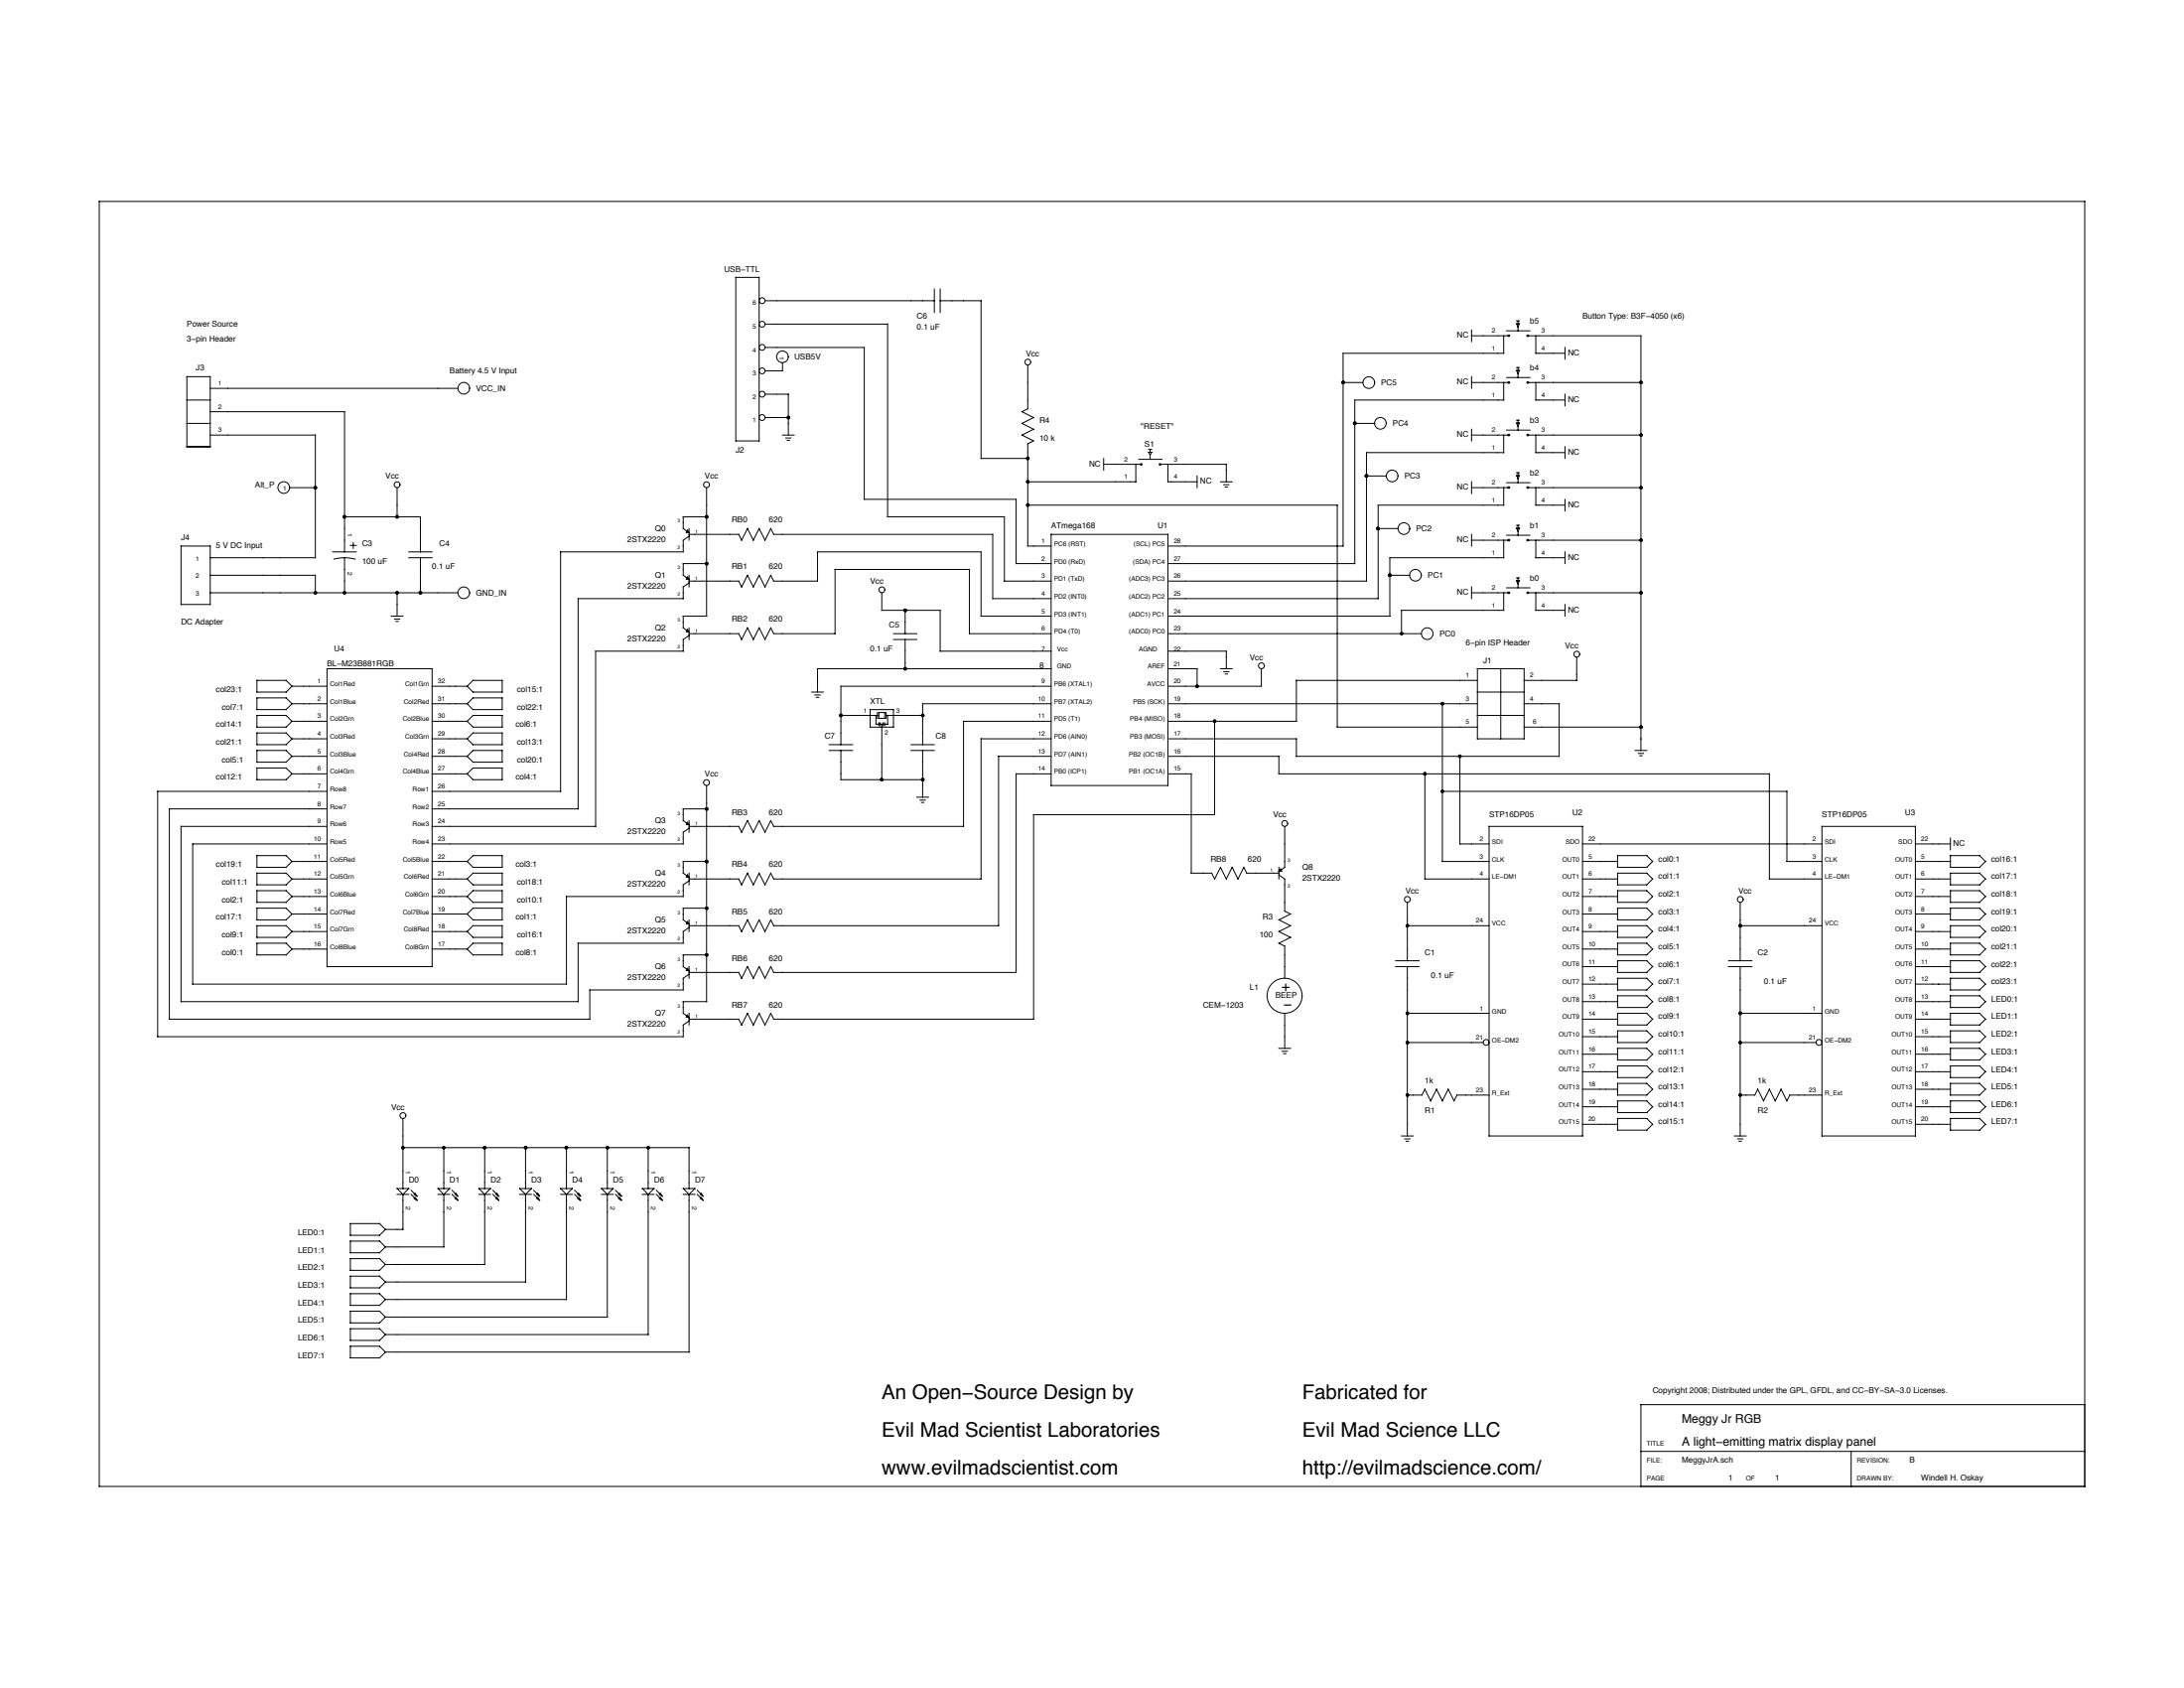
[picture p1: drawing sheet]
<svg xmlns="http://www.w3.org/2000/svg" width="279mm" height="216mm" viewBox="0 0 279 216" stroke-linecap="round" stroke-linejoin="round" font-family="sans-serif">
<g fill="none" stroke="#000" stroke-width=".13">
<path d="M12.7 25.8h254v164.3h-254zM94.1 35.5h3v20.9h-3zM97.9 38.5h21.6M119.5 37v3M120.3 38.5h5.2v20.1h6M120.3 37v3M23.9 48.2h3v8.9h-3zM23.9 51.2h3M23.9 54.2h3M26.9 55.6h13.4v15.7h-13.4M26.9 52.7h17.2v17.9M26.9 49.7h31.7"/>
<path d="M97.9 41.5h15.7v24.6h14.9v8.2h6M97.9 44.4h12.7v19.5h19.4v8.2h4.5M97.9 50.4h3v5.2M97.9 53.4h3M100.1 55.6h1.5M100.1 46.4v1h-2.2M100.5 56h.7M100.7 56.3h.3M131.5 46.7v5.6l-.8 .4 1.5 .7-1.5 .8 1.5 .7-1.5 .7 1.5 .8-.7 .4v13h3M141.2 59.4h4.7M141.2 58.6v1.5M145.3 59.4v2.2h-13.8"/>
<path d="M145.7 58.7h3M146.9 57.5h.4M146.9 57.9h.4l-.2 .3zM147.1 57.5v.4M147.1 58.2v.5M148.5 59.4h8.4v2.2M149.4 59.4v2.2h3.7M171.8 48.9h2.6M173.3 54.2h2.6M188.3 55.6h4.6M188.3 42.2v1.5M188.3 48.2v1.5"/>
<path d="M188.3 54.9v1.5M188.3 48.9h4.6M188.3 42.9h4.6M192.4 42.9v2.3h-20.6v24.6h-22.4M192.4 48.9v2.3h-19.1v20.9h-23.9M192.4 55.6v2.3h-17.6v16.4h-25.4M192.7 55h3M192.7 48.3h3M192.7 42.3h3M194 53.7h.4M194 54.1h.4l-.2 .4zM194 47h.4"/>
<path d="M194 47.4h.4l-.2 .4zM194 41h.4M194 41.4h.4l-.2 .4zM194.2 41v.4M194.2 41.8v.5M194.2 47v.4M194.2 47.8v.5M194.2 53.7v.4M194.2 54.5v.5M195.5 42.9h14.4v53.1M195.5 55.6h14.4M195.5 48.9h14.4"/>
<path d="M196.5 42.9v2.3h3.7M196.5 48.9v2.3h3.7M196.5 55.6v2.3h3.7M200.2 44.4v1.5M200.2 50.4v1.5M200.2 57.1v1.5M23.2 69.8h3.7v7.5h-3.7zM26.9 73.6h13.4v2.2M26.9 75.8h31.7M37.1 62.4h3.2M42.6 70.6h3M42.7 71.5a5.2 5.2 0 0 1 2.7 0"/>
<path d="M44.1 71.3v4.5M44.1 66.1h9.7v4.5M44.8 69.8h.8M45.2 69.4v.7M50.1 78.8h1.4M50.5 79.2h.6M50.7 79.5h.2M50.8 62.4v3.7M50.8 75.8v3M52.3 71.3h3M52.3 70.6h3M53.8 71.3v4.5"/>
<path d="M87.8 68.1l.1-.3 .2 .3M87.8 68.1h.3M87.9 73.8l.2 .3h-.3M87.9 73.8l-.1 .3M88.2 68.6l-.8 .5v1.5h-15.7v30.6h-16.4M88.2 74.3h6.3l.4 .8 .7-1.5 .8 1.5 .7-1.5 .8 1.5 .7-1.5 .4 .7M88.2 74.5l-.8 .6v1.5h-13.4v26.9h-18.7M88.2 68.3h6.3l.4 .8 .7-1.5 .8 1.5 .7-1.5 .8 1.5 .7-1.5 .4 .7M88.2 67.6v1.5M88.2 73.6v1.5M90.4 62.4v16.4h-3v1.5l.8 .5M90.4 66.1h-3v1.5l.8 .5"/>
<path d="M90.4 72.1h-3v1.5l.8 .5M99 74.3h5.6v-3.7h20.9v8.2h9M99 68.3h28v8.3h7.5M112.8 75.8v2.3h7.5v5.2h14.2M115.8 78.1v2.9M131.5 64.6h39.6v28.4h17.9M134.5 68.3h14.9v32.2h-14.9zM153.1 60.9v1.5M156.1 61.6h1.5M156.5 62h.7M156.7 62.3h.3M174.8 60.9h2.6"/>
<path d="M176.3 67.6h2.5M177.8 73.6h2.5M188.3 75.8h4.6M188.3 61.6v1.5M188.3 68.3v1.5M188.3 75.1v1.5M188.3 69.1h4.6M188.3 62.4h4.6M192.4 69.1v2.2h-14.6v7.5h-28.4M192.4 62.4v2.2h-16.1v12h-26.9M192.4 75.8v2.3h-13.1v2.9M192.7 75.2h3"/>
<path d="M192.7 68.5h3M192.7 61.7h3M194 73.9h.4M194 74.3h.4l-.2 .4zM194 67.2h.4M194 67.6h.4l-.2 .3zM194 60.5h.4M194 60.8h.4l-.2 .4zM194.2 60.5v.3M194.2 61.2v.5M194.2 67.2v.4M194.2 67.9v.6"/>
<path d="M194.2 73.9v.4M194.2 74.7v.5M195.5 75.8h14.4M195.5 69.1h14.4M195.5 62.4h14.4M196.5 69.1v2.2h3.7M196.5 62.4v2.2h3.7M196.5 75.8v2.3h3.7M200.2 63.9v1.5M200.2 70.6v1.5M200.2 77.3v1.5M32.9 87h3.7l.8 .8-.8 .7h-3.7z"/>
<path d="M32.9 91.5h3.7l.8 .8-.8 .7h-3.7zM32.9 96h3.7l.8 .7-.8 .8h-3.7zM32.9 93.7h3.7l.8 .8-.8 .7h-3.7zM32.9 89.3h3.7l.8 .7-.8 .8h-3.7zM32.9 98.2h3.7l.8 .8-.8 .7h-3.7zM37.4 87.8h4.4M37.4 90h4.4M37.4 92.3h4.4M37.4 94.5h4.4M37.4 96.7h4.4M37.4 99h4.4M41.8 85.5h13.5v38.1h-13.5z"/>
<path d="M55.3 87.8h4.5M55.3 90h4.5M55.3 92.3h4.5M55.3 94.5h4.5M55.3 96.7h4.5M55.3 99h4.5M59.8 87.8l.7-.8h3.7v1.5h-3.7zM59.8 92.3l.7-.8h3.7v1.5h-3.7zM59.8 96.7l.7-.7h3.7v1.5h-3.7zM59.8 94.5l.7-.8h3.7v1.5h-3.7zM59.8 99l.7-.8h3.7v1.5h-3.7zM60.5 89.3h3.7v1.5h-3.7l-.7-.8z"/>
<path d="M87.8 80.8l.1-.3 .2 .3M87.8 80.8h.3M88.2 81h6.3l.4 .8 .7-1.5 .8 1.5 .7-1.5 .8 1.5 .7-1.5 .4 .7M88.2 81.3l-.8 .5v1.5h-11.2v22.4h-20.9M88.2 80.3v1.5M99 81h7.8v-8.2h17.2v8.2h10.5M103.8 88.5h1.5M104.3 88.9h.6M104.4 89.2h.3M106.1 96h3M106.1 95.2h3M107.6 91.5h4.6"/>
<path d="M107.6 96v3.7h10.4M111.3 90.8h3v2.2h-3zM112.1 91.5v1.1h.3M112.2 91.1v.8M112.4 91.1h.8v.8h-.8zM112.4 92.4v.4M112.6 92.4v.4M112.6 92.6h.4M112.8 92.6v7.1M113 92.4v.4M113.2 92.4v.4M113.4 91.5h4.6"/>
<path d="M113.4 91.1v.8M113.6 91.5v1.1h-.4M114.3 81h3M114.3 81.8h3M115.8 81.8v3.7M116.5 96h3M116.5 95.2h3M118 96v6M134.5 87.8h-26.9v7.4M134.5 90h-16.5v5.2M134.5 92.3h-11.2v13.4h-24.3M134.5 94.5h-9v17.9h-26.5"/>
<path d="M134.5 96.7h-6.8v21.7h-28.7M134.5 99h-4.5v25.4h-31M134.5 85.5h-29.9v3M149.4 83.3h7.5v2.2M149.4 81h32.4M149.4 90h39.6M149.4 96.7h14.2v2.3h62.8v13.4h6.7M149.4 99h3v12.7h2.6l.4 .7 .7-1.5 .8 1.5 .7-1.5 .8 1.5 .7-1.5 .4 .8M149.4 85.5h3.7v2.3M155.4 92.3v11.9h-23.2v26.2h-33.2M156.1 85.5h1.5M156.5 85.9h.7"/>
<path d="M156.7 86.2h.3M161.4 85.5v2.3h-12M182.3 99v13.4h8.2M184.5 90v20.2h6M186.8 96.7v11.2h3.7M189 87h-23.2v5.3h-16.4M189 85.5h6v9h-6zM189 91.5h6M189 88.5h6M192 85.5v9M195 90h4.5v6.7h-33.7v-2.2h-16.4M195 93h14.9"/>
<path d="M201.7 84v3h-6.7M209.2 96h1.5M209.6 96.4h.7M209.8 96.7h.3M32.9 118.4h3.7l.8 .7-.8 .8h-3.7zM32.9 109.4h3.7l.8 .8-.8 .7h-3.7zM32.9 111.7h3.7l.8 .7-.8 .8h-3.7zM32.9 116.2h3.7l.8 .7-.8 .8h-3.7zM32.9 113.9h3.7l.8 .8-.8 .7h-3.7zM37.4 110.2h4.4M37.4 112.4h4.4M37.4 114.7h4.4"/>
<path d="M37.4 116.9h4.4M37.4 119.1h4.4M41.8 105.7h-18.6v22.4h50.8v-7.5h13.4v-1.5l.8-.5M41.8 107.9h-17.1v18h47.8v-11.2h14.9v-1.5l.8-.6M41.8 103.5h-20.1v26.9h53.8v-3.8h11.9v-1.5l.8-.5M41.8 101.2h-21.6v31.4h67.2v-1.5l.8-.5M55.3 110.2h4.5M55.3 112.4h4.5M55.3 114.7h4.5M55.3 116.9h4.5M55.3 119.1h4.5M59.8 119.1l.7-.7h3.7v1.5h-3.7z"/>
<path d="M59.8 110.2l.7-.8h3.7v1.5h-3.7zM59.8 112.4l.7-.7h3.7v1.5h-3.7zM59.8 116.9l.7-.7h3.7v1.5h-3.7zM59.8 114.7l.7-.8h3.7v1.5h-3.7zM87.9 105.2l.2 .3M87.9 105.2l-.1 .2M87.9 111.9l.2 .3h-.3M87.9 111.9l-.1 .3M87.9 117.9l.2 .3M87.9 117.9l-.1 .2M88.2 118.4h6.3l.4 .7 .7-1.4 .8 1.4 .7-1.4 .8 1.4 .7-1.4 .4 .7M88.2 112.4h6.3l.4 .8 .7-1.5 .8 1.5 .7-1.5 .8 1.5 .7-1.5 .4 .7"/>
<path d="M88.2 105.9l-.8 .5v1.5h-32.1M88.2 105.7h6.3l.4 .7 .7-1.4 .8 1.4 .7-1.4 .8 1.4 .7-1.4 .4 .7M88.2 105v1.4M88.2 111.7v1.5M88.2 117.7v1.4M90.4 110.2h-3v1.5l.8 .5M90.4 100.5v27.6h-3v1.5l.8 .6M90.4 116.2h-3v1.5l.8 .5-.4-.1M90.4 103.5h-3v1.5l.8 .5-.4-.1M117.3 102h1.5M117.7 102.3h.7M117.9 102.6h.3"/>
<path d="M159.5 111.7h4.1M163.6 110.9v1.5M163.6 111.9l.8 .5v4.1M163.8 111.1l.2 .3-.4 .1zM164.4 105.7v5.2l-.8 .6M164.4 116.5l.7 .4-1.5 .8 1.5 .7-1.5 .7 1.5 .8-1.5 .7 .8 .4v4.1M180 115.4v7.5M180 118.4h10.5M184.5 101.2h44.1v9h4.5M190.5 105.7h12v39.6h-12zM202.5 110.2h4.4M202.5 112.4h4.4"/>
<path d="M202.5 114.7h4.4M202.5 116.9h4.4M202.5 119.1h4.4M202.5 107.9h30.6M206.9 118.4h3.8l.7 .7-.7 .8h-3.8zM206.9 109.4h3.8l.7 .8-.7 .7h-3.8zM206.9 111.7h3.8l.7 .7-.7 .8h-3.8zM206.9 113.9h3.8l.7 .8-.7 .7h-3.8zM206.9 116.2h3.8l.7 .7-.7 .8h-3.8zM222.6 118.4h10.5M222.6 115.4v7.5M233.1 105.7h11.9v39.6h-11.9z"/>
<path d="M245 110.2h4.5M245 112.4h4.5M245 114.7h4.5M245 116.9h4.5M245 119.1h4.5M245 107.9h4.5M249.5 118.4h3.8l.7 .7-.7 .8h-3.8zM249.5 109.4h3.8l.7 .8-.7 .7h-3.8zM249.5 111.7h3.8l.7 .7-.7 .8h-3.8zM249.5 116.2h3.8l.7 .7-.7 .8h-3.8zM249.5 107.2v1.5M249.5 113.9h3.8l.7 .8-.7 .7h-3.8z"/>
<path d="M32.9 120.6h3.7l.8 .8-.8 .7h-3.7zM37.4 121.4h4.4M55.3 121.4h4.5M59.8 121.4l.7-.8h3.7v1.5h-3.7zM87.8 124.1l.1-.3 .2 .4M87.8 130.1l.1-.3 .2 .3M87.8 124.1l.3 .1M87.8 130.1h.3M88.2 130.4h6.3l.4 .7 .7-1.5 .8 1.5 .7-1.5 .8 1.5 .7-1.5 .4 .8M88.2 124.4h6.3l.4 .7 .7-1.5 .8 1.5 .7-1.5 .8 1.5 .7-1.5 .4 .8M88.2 123.6v1.5M88.2 129.6v1.5"/>
<path d="M90.4 122.1h-3v1.5l.8 .6M163.6 134.1h1.5M164 134.5h.7M164.2 134.8h.3M164.4 129.6v4.5M178.5 123.6h3M178.5 122.9h3M180 123.6v21.7M180 129.6h10.5M180 133.3h9.8M202.5 123.6h4.4M202.5 121.4h4.4"/>
<path d="M202.5 125.9h4.4M202.5 128.1h4.4M202.5 130.4h4.4M202.5 132.6h4.4M202.5 139.3h4.4M202.5 137.1h4.4M202.5 134.8h4.4M206.9 122.9h3.8l.7 .7-.7 .8h-3.8zM206.9 129.6h3.8l.7 .8-.7 .7h-3.8zM206.9 138.6h3.8l.7 .7-.7 .8h-3.8zM206.9 131.8h3.8l.7 .8-.7 .7h-3.8zM206.9 120.6h3.8l.7 .8-.7 .7h-3.8z"/>
<path d="M206.9 125.1h3.8l.7 .8-.7 .7h-3.8zM206.9 127.4h3.8l.7 .7-.7 .8h-3.8zM206.9 134.1h3.8l.7 .7-.7 .8h-3.8zM206.9 136.3h3.8l.7 .8-.7 .7h-3.8zM221.1 123.6h3M221.1 122.9h3M222.6 129.6h10.5M222.6 133.3h9.7M222.6 123.6v21.7M245 123.6h4.5M245 121.4h4.5M245 125.9h4.5"/>
<path d="M245 128.1h4.5M245 130.4h4.5M245 132.6h4.5M245 139.3h4.5M245 137.1h4.5M245 134.8h4.5M249.5 122.9h3.8l.7 .7-.7 .8h-3.8zM249.5 129.6h3.8l.7 .8-.7 .7h-3.8zM249.5 138.6h3.8l.7 .7-.7 .8h-3.8zM249.5 131.8h3.8l.7 .8-.7 .7h-3.8zM249.5 125.1h3.8l.7 .8-.7 .7h-3.8zM249.5 120.6h3.8l.7 .8-.7 .7h-3.8z"/>
<path d="M249.5 136.3h3.8l.7 .8-.7 .7h-3.8zM249.5 127.4h3.8l.7 .7-.7 .8h-3.8zM249.5 134.1h3.8l.7 .7-.7 .8h-3.8zM44.8 156.5h3.8l.7 .7-.7 .8h-3.8zM44.8 158.7h3.8l.7 .8-.7 .7h-3.8zM50.8 152h1.5l-.8 .8zM50.8 152.8h1.5M51.5 146.8h36.7v5.2M51.5 143.1v8.9M51.5 152.8v4.4h-2.2M52.6 152.2l.7 .8M52.6 152.8l.7 .7"/>
<path d="M53 152.8l.3 .2M53 153.3l.3 .2M53.1 152.6l.2 .4M53.1 153.1l.2 .4M56 152h1.5l-.7 .8zM56 152.8h1.5M56.8 146.8v5.2M56.8 152.8v6.7h-7.5M57.8 152.2l.8 .8M57.8 152.8l.8 .7M58.2 152.8l.4 .2M58.2 153.3l.4 .2"/>
<path d="M58.3 152.6l.3 .4M58.3 153.1l.3 .4M61.3 152h1.5l-.8 .8zM61.3 152.8h1.5M62 146.8v5.2M62 152.8v8.9h-12.7M63.1 152.2l.7 .8M63.1 152.8l.7 .7M63.4 152.8l.4 .2M63.4 153.3l.4 .2M63.6 152.6l.2 .4M63.6 153.1l.2 .4"/>
<path d="M66.5 152h1.5l-.8 .8zM66.5 152.8h1.5M67.2 146.8v5.2M67.2 152.8v11.2h-17.9M68.3 152.2l.7 .8M68.3 152.8l.7 .7M68.7 152.8l.3 .2M68.7 153.3l.3 .2M68.8 152.6l.2 .4M68.8 153.1l.2 .4M71.7 152h1.5l-.7 .8zM71.7 152.8h1.5"/>
<path d="M72.5 146.8v5.2M72.5 152.8v13.4h-23.2M73.5 152.2l.8 .8M73.5 152.8l.8 .7M73.9 152.8l.4 .2M73.9 153.3l.4 .2M74 152.6l.3 .4M74 153.1l.3 .4M76.9 152h1.5l-.7 .8zM76.9 152.8h1.5M77.7 146.8v5.2M77.7 152.8v15.7h-28.4"/>
<path d="M78.7 152.2l.8 .8M78.7 152.8l.8 .7M79.1 152.8l.4 .2M79.1 153.3l.4 .2M79.3 152.6l.2 .4M79.3 153.1l.2 .4M82.2 152h1.5l-.8 .8zM82.2 152.8h1.5M82.9 146.8v5.2M82.9 152.8v17.9h-33.6M84 152.2l.7 .8M84 152.8l.7 .7"/>
<path d="M84.3 152.8l.4 .2M84.3 153.3l.4 .2M84.5 152.6l.2 .4M84.5 153.1l.2 .4M87.4 152h1.5l-.7 .8zM87.4 152.8h1.5M88.2 152.8v20.1h-38.9M89.2 152.2l.7 .8M89.2 152.8l.7 .7M89.6 152.8l.3 .2M89.6 153.3l.3 .2M89.7 152.6l.2 .4"/>
<path d="M89.7 153.1l.2 .4M179.3 145.3h1.5M179.7 145.7h.7M179.9 146h.3M180 140.1h1.9l.4-.8 .7 1.5 .8-1.5 .7 1.5 .8-1.5 .7 1.5 .4-.7M186.4 140.1h4.1M202.5 143.8h4.4M202.5 141.6h4.4M206.9 140.8h3.8l.7 .8-.7 .7h-3.8zM206.9 143.1h3.8l.7 .7-.7 .7h-3.8zM221.9 145.3h1.5M222.3 145.7h.7"/>
<path d="M222.5 146h.3M222.6 140.1h1.9l.4-.8 .7 1.5 .8-1.5 .7 1.5 .8-1.5 .7 1.5 .4-.7M229 140.1h4.1M245 143.8h4.5M245 141.6h4.5M249.5 143.1h3.8l.7 .7-.7 .7h-3.8zM249.5 140.8h3.8l.7 .8-.7 .7h-3.8zM44.8 169.9h3.8l.7 .8-.7 .7h-3.8zM44.8 161h3.8l.7 .7-.7 .8h-3.8zM44.8 163.2h3.8l.7 .8-.7 .7h-3.8zM44.8 165.5h3.8l.7 .7-.7 .8h-3.8zM44.8 167.7h3.8l.7 .8-.7 .7h-3.8z"/>
<path d="M44.8 172.2h3.8l.7 .7-.7 .8h-3.8zM266.7 179.7h-56.8v10.4M209.9 185.6h56.8M236.8 185.6v4.5"/>
<circle cx="97.5" cy="38.5" r=".37"/>
<circle cx="59.3" cy="49.7" r=".75"/>
<circle cx="97.5" cy="50.4" r=".37"/>
<circle cx="97.5" cy="44.4" r=".37"/>
<circle cx="97.5" cy="41.5" r=".37"/>
<circle cx="97.5" cy="47.4" r=".37"/>
<circle cx="97.5" cy="53.4" r=".37"/>
<circle cx="100.1" cy="45.6" r=".75"/>
<circle cx="131.5" cy="46.3" r=".37"/>
<circle cx="146" cy="59.4" r=".1"/>
<circle cx="148.4" cy="59.4" r=".1"/>
<circle cx="175.1" cy="48.9" r=".75"/>
<circle cx="176.6" cy="54.1" r=".75"/>
<circle cx="193" cy="48.9" r=".1"/>
<circle cx="193" cy="55.6" r=".1"/>
<circle cx="193" cy="42.9" r=".1"/>
<circle cx="195.4" cy="48.9" r=".1"/>
<circle cx="195.4" cy="55.6" r=".1"/>
<circle cx="195.4" cy="42.9" r=".1"/>
<circle cx="36.3" cy="62.4" r=".75"/>
<circle cx="50.8" cy="62" r=".37"/>
<circle cx="59.3" cy="75.8" r=".75"/>
<circle cx="90.4" cy="62" r=".37"/>
<circle cx="112.8" cy="75.4" r=".37"/>
<circle cx="178.1" cy="60.9" r=".75"/>
<circle cx="179.6" cy="67.6" r=".75"/>
<circle cx="181.1" cy="73.6" r=".75"/>
<circle cx="193" cy="75.8" r=".1"/>
<circle cx="193" cy="69.1" r=".1"/>
<circle cx="193" cy="62.4" r=".1"/>
<circle cx="195.4" cy="75.8" r=".1"/>
<circle cx="195.4" cy="62.4" r=".1"/>
<circle cx="195.4" cy="69.1" r=".1"/>
<circle cx="161.4" cy="85.2" r=".37"/>
<circle cx="182.6" cy="81" r=".75"/>
<circle cx="201.7" cy="83.7" r=".37"/>
<circle cx="90.4" cy="100.1" r=".37"/>
<circle cx="164.4" cy="105.3" r=".37"/>
<circle cx="180" cy="115" r=".37"/>
<circle cx="222.6" cy="115" r=".37"/>
<circle cx="164.3" cy="127.4" r="2.24"/>
<circle cx="190.1" cy="133.3" r=".37"/>
<circle cx="232.7" cy="133.3" r=".37"/>
<circle cx="51.5" cy="142.7" r=".37"/>
</g>
<g fill="#000">
<circle cx="100.9" cy="53.4" r=".22"/>
<circle cx="131.5" cy="58.6" r=".22"/>
<circle cx="171.8" cy="48.9" r=".22"/>
<circle cx="173.3" cy="54.1" r=".22"/>
<circle cx="209.9" cy="48.9" r=".22"/>
<circle cx="209.9" cy="55.6" r=".22"/>
<circle cx="40.3" cy="75.8" r=".22"/>
<circle cx="40.3" cy="62.4" r=".22"/>
<circle cx="44.1" cy="66.1" r=".22"/>
<circle cx="44.1" cy="75.8" r=".22"/>
<circle cx="50.8" cy="66.1" r=".22"/>
<circle cx="50.8" cy="75.8" r=".22"/>
<circle cx="53.8" cy="75.8" r=".22"/>
<circle cx="90.4" cy="66.1" r=".22"/>
<circle cx="90.4" cy="72.1" r=".22"/>
<circle cx="115.8" cy="78.1" r=".22"/>
<circle cx="131.5" cy="64.6" r=".22"/>
<circle cx="131.5" cy="61.6" r=".22"/>
<circle cx="174.8" cy="60.9" r=".22"/>
<circle cx="176.3" cy="67.6" r=".22"/>
<circle cx="177.8" cy="73.6" r=".22"/>
<circle cx="209.9" cy="69.1" r=".22"/>
<circle cx="209.9" cy="62.4" r=".22"/>
<circle cx="209.9" cy="75.8" r=".22"/>
<circle cx="107.6" cy="91.5" r=".22"/>
<circle cx="112.8" cy="99.7" r=".22"/>
<circle cx="115.8" cy="85.5" r=".22"/>
<circle cx="118" cy="91.5" r=".22"/>
<circle cx="118" cy="99.7" r=".22"/>
<circle cx="153.1" cy="87.8" r=".22"/>
<circle cx="155.4" cy="92.2" r=".22"/>
<circle cx="179.3" cy="81" r=".22"/>
<circle cx="182.3" cy="99" r=".22"/>
<circle cx="184.5" cy="90" r=".22"/>
<circle cx="186.8" cy="96.7" r=".22"/>
<circle cx="209.9" cy="93" r=".22"/>
<circle cx="90.4" cy="116.2" r=".22"/>
<circle cx="90.4" cy="103.5" r=".22"/>
<circle cx="90.4" cy="110.2" r=".22"/>
<circle cx="180" cy="118.4" r=".22"/>
<circle cx="184.5" cy="101.2" r=".22"/>
<circle cx="222.6" cy="118.4" r=".22"/>
<circle cx="90.4" cy="122.1" r=".22"/>
<circle cx="180" cy="129.6" r=".22"/>
<circle cx="180" cy="133.4" r=".22"/>
<circle cx="222.6" cy="129.6" r=".22"/>
<circle cx="222.6" cy="133.4" r=".22"/>
<circle cx="51.5" cy="146.8" r=".22"/>
<circle cx="56.8" cy="146.8" r=".22"/>
<circle cx="62" cy="146.8" r=".22"/>
<circle cx="67.2" cy="146.8" r=".22"/>
<circle cx="72.5" cy="146.8" r=".22"/>
<circle cx="77.7" cy="146.8" r=".22"/>
<circle cx="82.9" cy="146.8" r=".22"/>
<circle cx="180" cy="140.1" r=".22"/>
<circle cx="222.6" cy="140.1" r=".22"/>
</g>
<g font-size="2.6">
<text x="112.8" y="178.9">An Open−Source Design by</text>
<text x="166.6" y="178.9">Fabricated for</text>
<text x="112.8" y="183.8">Evil Mad Scientist Laboratories</text>
<text x="166.6" y="183.8">Evil Mad Science LLC</text>
<text x="112.8" y="188.6">www.evilmadscientist.com</text>
<text x="166.6" y="188.6">http://evilmadscience.com/</text>
</g>
<g font-size="1.9">
<text x="164" y="125.7" transform="rotate(90 164 125.7)">+</text>
<text x="164.2" y="129.1">−</text>
</g>
<g font-size="1.6">
<text x="215.2" y="182">Meggy Jr RGB</text>
<text x="215.2" y="184.9">A light−emitting matrix display panel</text>
</g>
<g font-size="1">
<text x="92.6" y="34.7">USB−TTL</text>
<text x="23.9" y="41.8">Power Source</text>
<text x="117.3" y="40.7">C6</text>
<text x="195.7" y="41.5">b5</text>
<text x="202.5" y="40.7">Button Type: B3F−4050 (x6)</text>
<text x="23.9" y="43.7">3−pin Header</text>
<text x="25.1" y="47.4">J3</text>
<text x="57.5" y="47.7">Battery 4.5 V Input</text>
<text x="101.6" y="45.9">USB5V</text>
<text x="117.3" y="42.2">0.1 uF</text>
<text x="131.2" y="45.6">Vcc</text>
<text x="186.4" y="43.2">NC</text>
<text x="195.7" y="47.4">b4</text>
<text x="200.6" y="45.5">NC</text>
<text x="60.9" y="50">VCC_IN</text>
<text x="176.7" y="49.3">PC5</text>
<text x="186.4" y="49.2">NC</text>
<text x="200.6" y="51.4">NC</text>
<text x="94.1" y="57.9">J2</text>
<text x="133" y="54.2">R4</text>
<text x="133" y="56.4">10 k</text>
<text x="139.3" y="59.7">NC</text>
<text x="146" y="54.9">&quot;RESET&quot;</text>
<text x="146.4" y="57.1">S1</text>
<text x="178.2" y="54.5">PC4</text>
<text x="186.4" y="55.9">NC</text>
<text x="195.7" y="54.2">b3</text>
<text x="200.6" y="58.2">NC</text>
<text x="32.6" y="62.4">Alt_P</text>
<text x="49.3" y="61.3">Vcc</text>
<text x="90.2" y="61.3">Vcc</text>
<text x="153.5" y="61.9">NC</text>
<text x="179.7" y="61.3">PC3</text>
<text x="186.4" y="62.6">NC</text>
<text x="195.7" y="60.9">b2</text>
<text x="200.6" y="64.9">NC</text>
<text x="23.2" y="69.1">J4</text>
<text x="27.6" y="70.1">5 V DC Input</text>
<text x="46.3" y="69.8">C3</text>
<text x="56.2" y="69.9">C4</text>
<text x="80.3" y="69.3">2STX2220</text>
<text x="83.8" y="68">Q0</text>
<text x="93.6" y="66.9">RB0</text>
<text x="98.4" y="66.9">620</text>
<text x="134.5" y="67.6">ATmega168</text>
<text x="148.1" y="67.6">U1</text>
<text x="181.2" y="68">PC2</text>
<text x="186.4" y="69.4">NC</text>
<text x="195.7" y="67.6">b1</text>
<text x="200.6" y="71.6">NC</text>
<text x="46.3" y="72.1">100 uF</text>
<text x="55.3" y="72.8">0.1 uF</text>
<text x="60.9" y="76.2">GND_IN</text>
<text x="80.3" y="75.3">2STX2220</text>
<text x="83.8" y="74">Q1</text>
<text x="93.6" y="72.8">RB1</text>
<text x="98.4" y="72.8">620</text>
<text x="111.3" y="74.7">Vcc</text>
<text x="182.7" y="74">PC1</text>
<text x="186.4" y="76.1">NC</text>
<text x="195.7" y="74.3">b0</text>
<text x="23.2" y="79.9">DC Adapter</text>
<text x="42.8" y="83.3">U4</text>
<text x="80.3" y="82">2STX2220</text>
<text x="83.8" y="80.7">Q2</text>
<text x="93.6" y="79.6">RB2</text>
<text x="98.4" y="79.6">620</text>
<text x="111.3" y="83.3">0.1 uF</text>
<text x="113.7" y="80.3">C5</text>
<text x="184.2" y="81.4">PC0</text>
<text x="187.5" y="82.5">6−pin ISP Header</text>
<text x="200.2" y="82.9">Vcc</text>
<text x="200.6" y="78.3">NC</text>
<text x="27.6" y="88.5">col23:1</text>
<text x="41.8" y="85.2">BL−M23B881RGB</text>
<text x="66.1" y="88.5">col15:1</text>
<text x="133" y="85.5">8</text>
<text x="159.9" y="84.4">Vcc</text>
<text x="189.8" y="84.8">J1</text>
<text x="27.6" y="93">col14:1</text>
<text x="27.6" y="95.2">col21:1</text>
<text x="28.4" y="90.8">col7:1</text>
<text x="66" y="93">col6:1</text>
<text x="66.1" y="95.2">col13:1</text>
<text x="66.1" y="90.8">col22:1</text>
<text x="105.5" y="94.5">C7</text>
<text x="111.3" y="90">XTL</text>
<text x="119.7" y="94.5">C8</text>
<text x="27.6" y="99.7">col12:1</text>
<text x="28.4" y="97.5">col5:1</text>
<text x="66" y="99.7">col4:1</text>
<text x="66.1" y="97.5">col20:1</text>
<text x="90.2" y="99.4">Vcc</text>
<text x="80.3" y="106.6">2STX2220</text>
<text x="83.8" y="105.3">Q3</text>
<text x="93.6" y="104.2">RB3</text>
<text x="98.4" y="104.2">620</text>
<text x="162.9" y="104.6">Vcc</text>
<text x="190.5" y="104.6">STP16DP05</text>
<text x="201.1" y="104.2">U2</text>
<text x="233.1" y="104.6">STP16DP05</text>
<text x="243.7" y="104.2">U3</text>
<text x="27.6" y="110.9">col19:1</text>
<text x="28.4" y="113.2">col11:1</text>
<text x="66" y="110.9">col3:1</text>
<text x="66.1" y="113.2">col18:1</text>
<text x="80.3" y="113.4">2STX2220</text>
<text x="83.8" y="112.1">Q4</text>
<text x="93.6" y="110.9">RB4</text>
<text x="98.4" y="110.9">620</text>
<text x="154.9" y="110.2">RB8</text>
<text x="159.6" y="110.2">620</text>
<text x="166.6" y="111.3">Q8</text>
<text x="166.6" y="112.6">2STX2220</text>
<text x="212.2" y="110.2">col0:1</text>
<text x="212.2" y="112.4">col1:1</text>
<text x="249.9" y="108.2">NC</text>
<text x="254.7" y="110.2">col16:1</text>
<text x="254.7" y="112.4">col17:1</text>
<text x="27.6" y="117.7">col17:1</text>
<text x="28.4" y="115.4">col2:1</text>
<text x="28.4" y="119.9">col9:1</text>
<text x="66" y="117.7">col1:1</text>
<text x="66.1" y="115.4">col10:1</text>
<text x="66.1" y="119.9">col16:1</text>
<text x="80.3" y="119.3">2STX2220</text>
<text x="83.8" y="118">Q5</text>
<text x="93.6" y="116.9">RB5</text>
<text x="98.4" y="116.9">620</text>
<text x="161.1" y="119.8">100</text>
<text x="161.5" y="117.7">R3</text>
<text x="179.8" y="114.3">Vcc</text>
<text x="212.2" y="116.9">col3:1</text>
<text x="212.2" y="119.2">col4:1</text>
<text x="212.2" y="114.7">col2:1</text>
<text x="222.4" y="114.3">Vcc</text>
<text x="254.7" y="119.2">col20:1</text>
<text x="254.7" y="114.7">col18:1</text>
<text x="254.7" y="116.9">col19:1</text>
<text x="28.4" y="122.1">col0:1</text>
<text x="66" y="122.1">col8:1</text>
<text x="80.3" y="125.3">2STX2220</text>
<text x="83.8" y="124">Q6</text>
<text x="93.6" y="122.9">RB6</text>
<text x="98.4" y="122.9">620</text>
<text x="182.3" y="122.2">C1</text>
<text x="183.1" y="125.1">0.1 uF</text>
<text x="212.2" y="125.9">col7:1</text>
<text x="212.2" y="123.6">col6:1</text>
<text x="212.2" y="121.4">col5:1</text>
<text x="224.9" y="122.2">C2</text>
<text x="225.7" y="125.9">0.1 uF</text>
<text x="254.7" y="123.6">col22:1</text>
<text x="254.7" y="121.4">col21:1</text>
<text x="254.7" y="125.9">col23:1</text>
<text x="80.3" y="131.3">2STX2220</text>
<text x="83.8" y="130">Q7</text>
<text x="93.6" y="128.9">RB7</text>
<text x="98.4" y="128.9">620</text>
<text x="153.9" y="128.9">CEM−1203</text>
<text x="159.9" y="126.6">L1</text>
<text x="163.2" y="127.6">BEEP</text>
<text x="212.2" y="128.1">col8:1</text>
<text x="212.2" y="130.4">col9:1</text>
<text x="254.7" y="130.4">LED1:1</text>
<text x="254.7" y="128.1">LED0:1</text>
<text x="212.2" y="137.1">col12:1</text>
<text x="212.2" y="132.6">col10:1</text>
<text x="212.2" y="134.9">col11:1</text>
<text x="254.7" y="132.6">LED2:1</text>
<text x="254.7" y="134.9">LED3:1</text>
<text x="254.7" y="137.1">LED4:1</text>
<text x="50.1" y="141.9">Vcc</text>
<text x="182.3" y="142.3">R1</text>
<text x="182.3" y="138.6">1k</text>
<text x="212.2" y="143.8">col15:1</text>
<text x="212.2" y="141.6">col14:1</text>
<text x="212.2" y="139.3">col13:1</text>
<text x="224.9" y="142.3">R2</text>
<text x="224.9" y="138.6">1k</text>
<text x="254.7" y="143.8">LED7:1</text>
<text x="254.7" y="141.6">LED6:1</text>
<text x="254.7" y="139.3">LED5:1</text>
<text x="52.3" y="151.3">D0</text>
<text x="57.5" y="151.3">D1</text>
<text x="62.8" y="151.3">D2</text>
<text x="68" y="151.3">D3</text>
<text x="73.2" y="151.3">D4</text>
<text x="78.4" y="151.3">D5</text>
<text x="83.7" y="151.3">D6</text>
<text x="88.9" y="151.3">D7</text>
<text x="38.1" y="158">LED0:1</text>
<text x="38.1" y="160.2">LED1:1</text>
<text x="38.1" y="162.5">LED2:1</text>
<text x="38.1" y="164.7">LED3:1</text>
<text x="38.1" y="167">LED4:1</text>
<text x="38.1" y="169.2">LED5:1</text>
<text x="38.1" y="171.4">LED6:1</text>
<text x="38.1" y="173.7">LED7:1</text>
<text x="211.4" y="178.2">Copyright 2008; Distributed under the GPL, GFDL, and CC−BY−SA−3.0 Licenses.</text>
<text x="215.2" y="187.1">MeggyJrA.sch</text>
<text x="221.1" y="189.4">1</text>
<text x="227.1" y="189.4">1</text>
<text x="244.3" y="187.1">B</text>
<text x="245.8" y="189.4">Windell H. Oskay</text>
</g>
<g font-size=".8">
<text x="96.3" y="39">6</text>
<text x="96.3" y="45">4</text>
<text x="96.3" y="42">5</text>
<text x="99.7" y="45.6" transform="rotate(90 99.7 45.6)">1</text>
<text x="190.9" y="44.8">1</text>
<text x="190.9" y="42.6">2</text>
<text x="197.2" y="44.8">4</text>
<text x="197.2" y="42.6">3</text>
<text x="27.9" y="49.3">1</text>
<text x="27.9" y="52.3">2</text>
<text x="96.3" y="54">1</text>
<text x="96.3" y="51">2</text>
<text x="96.3" y="48">3</text>
<text x="190.9" y="50.8">1</text>
<text x="190.9" y="48.6">2</text>
<text x="197.2" y="50.8">4</text>
<text x="197.2" y="48.6">3</text>
<text x="27.9" y="55.3">3</text>
<text x="143.8" y="59">2</text>
<text x="150.2" y="59">3</text>
<text x="190.9" y="57.5">1</text>
<text x="190.9" y="55.3">2</text>
<text x="197.2" y="57.5">4</text>
<text x="197.2" y="55.3">3</text>
<text x="36.2" y="62.7">1</text>
<text x="143.8" y="61.3">1</text>
<text x="150.2" y="61.3">4</text>
<text x="190.9" y="64.2">1</text>
<text x="190.9" y="62">2</text>
<text x="197.2" y="64.2">4</text>
<text x="197.2" y="62">3</text>
<text x="25" y="71.7">1</text>
<text x="44.5" y="68.3" transform="rotate(90 44.5 68.3)">1</text>
<text x="133.3" y="69.5">1</text>
<text x="133.3" y="71.7">2</text>
<text x="134.8" y="69.8">PC6 (RST)</text>
<text x="145" y="69.8">(SCL) PC5</text>
<text x="150.2" y="71.7">27</text>
<text x="150.2" y="69.5">28</text>
<text x="190.9" y="71">1</text>
<text x="190.9" y="68.7">2</text>
<text x="197.2" y="71">4</text>
<text x="197.2" y="68.7">3</text>
<text x="25" y="74">2</text>
<text x="25" y="76.2">3</text>
<text x="44.5" y="73.2" transform="rotate(90 44.5 73.2)">2</text>
<text x="133.3" y="74">3</text>
<text x="133.3" y="76.2">4</text>
<text x="134.8" y="72.1">PD0 (RxD)</text>
<text x="134.8" y="74.3">PD1 (TxD)</text>
<text x="134.8" y="76.6">PD2 (INT0)</text>
<text x="144.4" y="76.6">(ADC2) PC2</text>
<text x="144.4" y="74.3">(ADC3) PC3</text>
<text x="144.9" y="72.1">(SDA) PC4</text>
<text x="150.2" y="76.2">25</text>
<text x="150.2" y="74">26</text>
<text x="190.9" y="77.7">1</text>
<text x="190.9" y="75.4">2</text>
<text x="197.2" y="77.7">4</text>
<text x="197.2" y="75.4">3</text>
<text x="133.3" y="78.4">5</text>
<text x="133.3" y="80.7">6</text>
<text x="133.3" y="83.3">7</text>
<text x="134.8" y="78.8">PD3 (INT1)</text>
<text x="134.8" y="81">PD4 (T0)</text>
<text x="135.2" y="83.3">Vcc</text>
<text x="144.4" y="81">(ADC0) PC0</text>
<text x="144.4" y="78.8">(ADC1) PC1</text>
<text x="145.7" y="83.3">AGND</text>
<text x="150.2" y="80.7">23</text>
<text x="150.2" y="78.4">24</text>
<text x="150.2" y="83.3">22</text>
<text x="40.6" y="87.4">1</text>
<text x="40.6" y="89.6">2</text>
<text x="42.2" y="87.8">Col1Red</text>
<text x="51.8" y="87.8">Col1Grn</text>
<text x="56" y="87.4">32</text>
<text x="56" y="89.6">31</text>
<text x="132.8" y="89.6">10</text>
<text x="133.3" y="87.4">9</text>
<text x="134.8" y="87.8">PB6 (XTAL1)</text>
<text x="135.2" y="85.5">GND</text>
<text x="146.7" y="87.8">AVCC</text>
<text x="146.8" y="85.5">AREF</text>
<text x="150.2" y="89.6">19</text>
<text x="150.2" y="87.4">20</text>
<text x="150.2" y="85.2">21</text>
<text x="187.5" y="86.7">1</text>
<text x="187.5" y="89.6">3</text>
<text x="195.7" y="86.7">2</text>
<text x="195.7" y="89.6">4</text>
<text x="40.6" y="94.1">4</text>
<text x="40.6" y="91.9">3</text>
<text x="42.2" y="90">Col1Blue</text>
<text x="42.2" y="94.5">Col3Red</text>
<text x="42.2" y="92.3">Col2Grn</text>
<text x="51.5" y="92.3">Col2Blue</text>
<text x="51.7" y="90">Col2Red</text>
<text x="51.8" y="94.5">Col3Grn</text>
<text x="56" y="91.9">30</text>
<text x="56" y="94.1">29</text>
<text x="110.5" y="91.1">1</text>
<text x="113.2" y="94">2</text>
<text x="114.7" y="91.1">3</text>
<text x="132.8" y="91.9">11</text>
<text x="132.8" y="94.1">12</text>
<text x="134.8" y="90">PB7 (XTAL2)</text>
<text x="134.8" y="92.3">PD5 (T1)</text>
<text x="134.8" y="94.5">PD6 (AIN0)</text>
<text x="144.6" y="94.5">PB3 (MOSI)</text>
<text x="144.6" y="92.3">PB4 (MISO)</text>
<text x="145" y="90">PB5 (SCK)</text>
<text x="150.2" y="94.1">17</text>
<text x="150.2" y="91.9">18</text>
<text x="187.5" y="92.6">5</text>
<text x="196.1" y="92.6">6</text>
<text x="40.6" y="100.8">7</text>
<text x="40.6" y="98.6">6</text>
<text x="40.6" y="96.4">5</text>
<text x="42.2" y="101.2">Row8</text>
<text x="42.2" y="99">Col4Grn</text>
<text x="42.2" y="96.7">Col3Blue</text>
<text x="51.5" y="99">Col4Blue</text>
<text x="51.7" y="96.7">Col4Red</text>
<text x="52.8" y="101.2">Row1</text>
<text x="56" y="96.4">28</text>
<text x="56" y="98.6">27</text>
<text x="56" y="100.8">26</text>
<text x="132.8" y="96.4">13</text>
<text x="132.8" y="98.6">14</text>
<text x="134.8" y="96.7">PD7 (AIN1)</text>
<text x="134.8" y="99">PB0 (ICP1)</text>
<text x="144.4" y="99">PB1 (OC1A)</text>
<text x="144.4" y="96.7">PB2 (OC1B)</text>
<text x="150.2" y="98.6">15</text>
<text x="150.2" y="96.4">16</text>
<text x="40.2" y="107.6">10</text>
<text x="40.6" y="103.1">8</text>
<text x="40.6" y="105.3">9</text>
<text x="42.2" y="107.9">Row5</text>
<text x="42.2" y="103.5">Row7</text>
<text x="42.2" y="105.7">Row6</text>
<text x="52.8" y="103.5">Row2</text>
<text x="52.8" y="105.7">Row3</text>
<text x="52.8" y="107.9">Row4</text>
<text x="56" y="103.1">25</text>
<text x="56" y="105.3">24</text>
<text x="56" y="107.6">23</text>
<text x="189.3" y="107.6">2</text>
<text x="190.9" y="107.9">SDI</text>
<text x="200.3" y="107.9">SDO</text>
<text x="203.2" y="107.6">22</text>
<text x="231.9" y="107.6">2</text>
<text x="233.5" y="107.9">SDI</text>
<text x="242.9" y="107.9">SDO</text>
<text x="245.8" y="107.6">22</text>
<text x="40.2" y="112.1">12</text>
<text x="40.2" y="109.8">11</text>
<text x="42.2" y="112.4">Col5Grn</text>
<text x="42.2" y="110.2">Col5Red</text>
<text x="51.5" y="110.2">Col5Blue</text>
<text x="51.7" y="112.4">Col6Red</text>
<text x="56" y="109.8">22</text>
<text x="56" y="112.1">21</text>
<text x="189.3" y="109.8">3</text>
<text x="189.3" y="112.1">4</text>
<text x="190.9" y="110.2">CLK</text>
<text x="190.9" y="112.4">LE−DM1</text>
<text x="199.9" y="110.2">OUT0</text>
<text x="199.9" y="112.4">OUT1</text>
<text x="203.2" y="109.8">5</text>
<text x="203.2" y="112.1">6</text>
<text x="231.9" y="109.8">3</text>
<text x="231.9" y="112.1">4</text>
<text x="233.5" y="110.2">CLK</text>
<text x="233.5" y="112.4">LE−DM1</text>
<text x="242.4" y="110.2">OUT0</text>
<text x="242.4" y="112.4">OUT1</text>
<text x="245.8" y="109.8">5</text>
<text x="245.8" y="112.1">6</text>
<text x="40.2" y="118.8">15</text>
<text x="40.2" y="116.5">14</text>
<text x="40.2" y="114.3">13</text>
<text x="42.2" y="119.1">Col7Grn</text>
<text x="42.2" y="116.9">Col7Red</text>
<text x="42.2" y="114.7">Col6Blue</text>
<text x="51.5" y="116.9">Col7Blue</text>
<text x="51.7" y="119.1">Col8Red</text>
<text x="51.8" y="114.7">Col6Grn</text>
<text x="56" y="114.3">20</text>
<text x="56" y="116.5">19</text>
<text x="56" y="118.8">18</text>
<text x="188.8" y="118">24</text>
<text x="190.9" y="118.4">VCC</text>
<text x="199.9" y="114.7">OUT2</text>
<text x="199.9" y="116.9">OUT3</text>
<text x="199.9" y="119.1">OUT4</text>
<text x="203.2" y="114.3">7</text>
<text x="203.2" y="116.5">8</text>
<text x="203.2" y="118.8">9</text>
<text x="231.4" y="118">24</text>
<text x="233.5" y="118.4">VCC</text>
<text x="242.4" y="114.7">OUT2</text>
<text x="242.4" y="116.9">OUT3</text>
<text x="242.4" y="119.1">OUT4</text>
<text x="245.8" y="114.3">7</text>
<text x="245.8" y="116.5">8</text>
<text x="245.8" y="118.8">9</text>
<text x="40.2" y="121">16</text>
<text x="42.2" y="121.4">Col8Blue</text>
<text x="51.8" y="121.4">Col8Grn</text>
<text x="56" y="121">17</text>
<text x="199.9" y="121.4">OUT5</text>
<text x="199.9" y="123.6">OUT6</text>
<text x="199.9" y="125.9">OUT7</text>
<text x="203.2" y="121">10</text>
<text x="203.2" y="123.3">11</text>
<text x="203.2" y="125.5">12</text>
<text x="242.4" y="121.4">OUT5</text>
<text x="242.4" y="123.6">OUT6</text>
<text x="242.4" y="125.9">OUT7</text>
<text x="245.8" y="121">10</text>
<text x="245.8" y="123.3">11</text>
<text x="245.8" y="125.5">12</text>
<text x="189.3" y="129.2">1</text>
<text x="190.9" y="129.6">GND</text>
<text x="199.9" y="128.1">OUT8</text>
<text x="199.9" y="130.4">OUT9</text>
<text x="203.2" y="127.7">13</text>
<text x="203.2" y="130">14</text>
<text x="231.9" y="129.2">1</text>
<text x="233.5" y="129.6">GND</text>
<text x="242.4" y="128.1">OUT8</text>
<text x="242.4" y="130.4">OUT9</text>
<text x="245.8" y="127.7">13</text>
<text x="245.8" y="130">14</text>
<text x="188.8" y="133">21</text>
<text x="190.9" y="133.3">OE−DM2</text>
<text x="199.4" y="132.6">OUT10</text>
<text x="199.4" y="137.1">OUT12</text>
<text x="199.4" y="134.8">OUT11</text>
<text x="203.2" y="132.2">15</text>
<text x="203.2" y="136.7">17</text>
<text x="203.2" y="134.5">16</text>
<text x="231.4" y="133">21</text>
<text x="233.5" y="133.3">OE−DM2</text>
<text x="242" y="132.6">OUT10</text>
<text x="242" y="137.1">OUT12</text>
<text x="242" y="134.8">OUT11</text>
<text x="245.8" y="132.2">15</text>
<text x="245.8" y="136.7">17</text>
<text x="245.8" y="134.5">16</text>
<text x="188.8" y="139.7">23</text>
<text x="190.9" y="140.1">R_Ext</text>
<text x="199.4" y="143.8">OUT15</text>
<text x="199.4" y="141.6">OUT14</text>
<text x="199.4" y="139.3">OUT13</text>
<text x="203.2" y="143.4">20</text>
<text x="203.2" y="141.2">19</text>
<text x="203.2" y="138.9">18</text>
<text x="231.4" y="139.7">23</text>
<text x="233.5" y="140.1">R_Ext</text>
<text x="242" y="143.8">OUT15</text>
<text x="242" y="141.6">OUT14</text>
<text x="242" y="139.3">OUT13</text>
<text x="245.8" y="143.4">20</text>
<text x="245.8" y="141.2">19</text>
<text x="245.8" y="138.9">18</text>
<text x="51.9" y="149.8" transform="rotate(90 51.9 149.8)">1</text>
<text x="57.2" y="149.8" transform="rotate(90 57.2 149.8)">1</text>
<text x="62.4" y="149.8" transform="rotate(90 62.4 149.8)">1</text>
<text x="67.6" y="149.8" transform="rotate(90 67.6 149.8)">1</text>
<text x="72.8" y="149.8" transform="rotate(90 72.8 149.8)">1</text>
<text x="78.1" y="149.8" transform="rotate(90 78.1 149.8)">1</text>
<text x="83.3" y="149.8" transform="rotate(90 83.3 149.8)">1</text>
<text x="88.5" y="149.8" transform="rotate(90 88.5 149.8)">1</text>
<text x="51.9" y="154.3" transform="rotate(90 51.9 154.3)">2</text>
<text x="57.2" y="154.3" transform="rotate(90 57.2 154.3)">2</text>
<text x="62.4" y="154.3" transform="rotate(90 62.4 154.3)">2</text>
<text x="67.6" y="154.3" transform="rotate(90 67.6 154.3)">2</text>
<text x="72.8" y="154.3" transform="rotate(90 72.8 154.3)">2</text>
<text x="78.1" y="154.3" transform="rotate(90 78.1 154.3)">2</text>
<text x="83.3" y="154.3" transform="rotate(90 83.3 154.3)">2</text>
<text x="88.5" y="154.3" transform="rotate(90 88.5 154.3)">2</text>
<text x="210.7" y="184.9">TITLE</text>
<text x="210.7" y="187.1">FILE:</text>
<text x="210.7" y="189.4">PAGE</text>
<text x="223.4" y="189.4">OF</text>
<text x="237.6" y="189.4">DRAWN BY:</text>
<text x="237.6" y="187.1">REVISION:</text>
</g>
<g font-size=".6">
<text x="86.7" y="66.9">3</text>
<text x="86.7" y="70.2">2</text>
<text x="88.9" y="68.2">1</text>
<text x="86.7" y="72.8">3</text>
<text x="86.7" y="76.2">2</text>
<text x="88.9" y="74.2">1</text>
<text x="86.7" y="79.6">3</text>
<text x="86.7" y="82.9">2</text>
<text x="88.9" y="80.9">1</text>
<text x="86.7" y="104.2">3</text>
<text x="86.7" y="107.6">2</text>
<text x="88.9" y="105.6">1</text>
<text x="86.7" y="110.9">3</text>
<text x="88.9" y="112.3">1</text>
<text x="162.5" y="111.5">1</text>
<text x="164.7" y="110.2">3</text>
<text x="164.7" y="113.5">2</text>
<text x="86.7" y="114.3">2</text>
<text x="86.7" y="116.9">3</text>
<text x="88.9" y="118.3">1</text>
<text x="86.7" y="120.3">2</text>
<text x="86.7" y="122.9">3</text>
<text x="88.9" y="124.2">1</text>
<text x="86.7" y="126.2">2</text>
<text x="86.7" y="128.9">3</text>
<text x="88.9" y="130.2">1</text>
<text x="86.7" y="132.2">2</text>
</g>
</svg>
